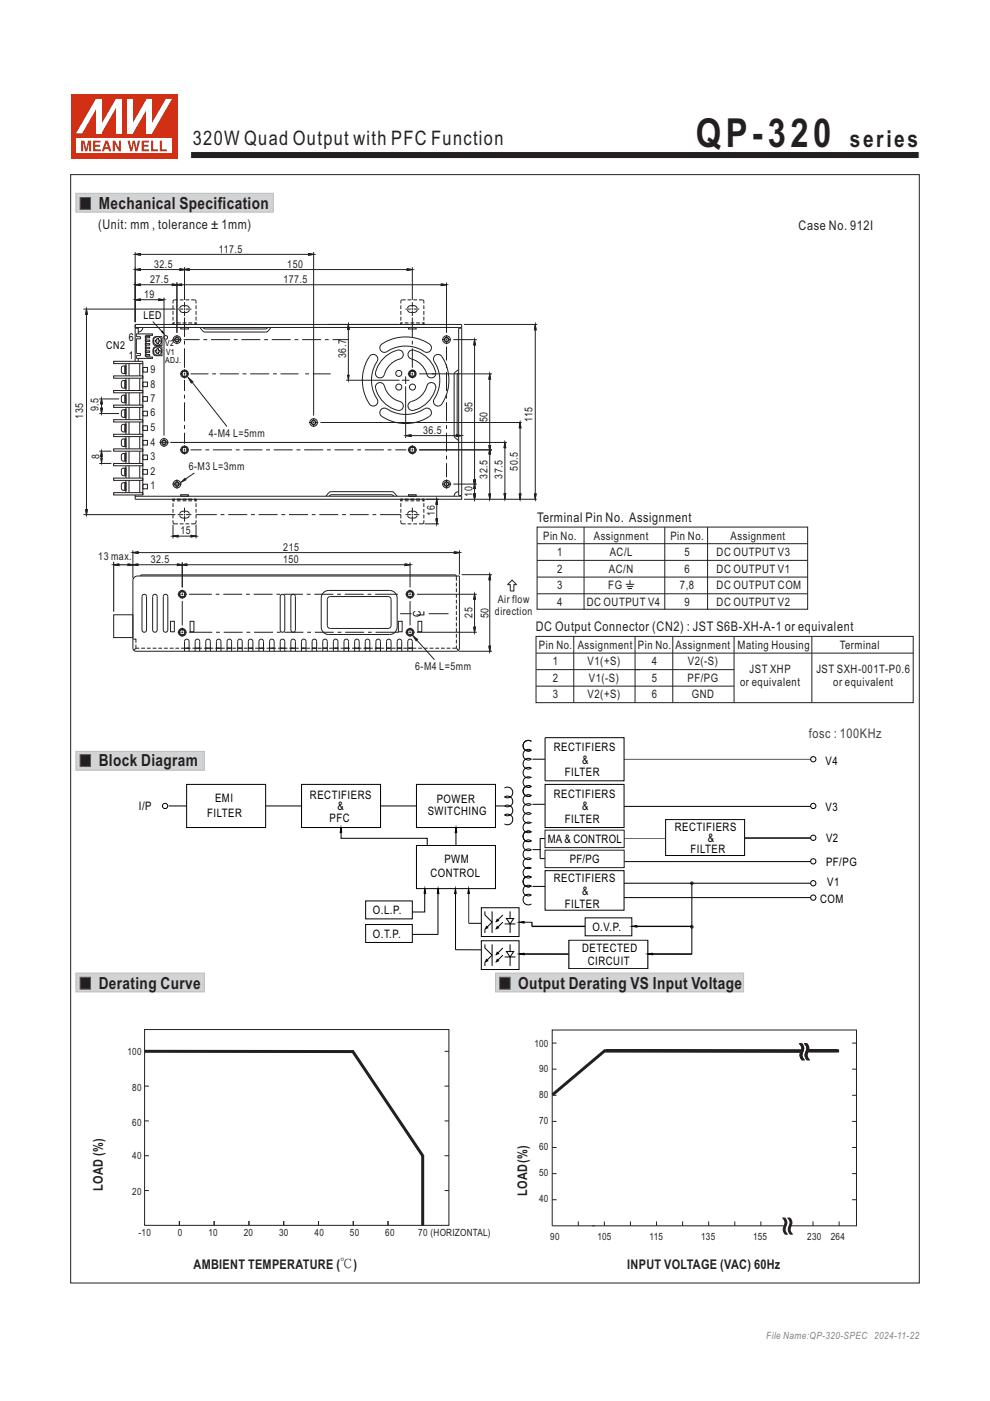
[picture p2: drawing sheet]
<svg xmlns="http://www.w3.org/2000/svg" width="210mm" height="297mm" viewBox="0 0 210 297" stroke-linecap="round" stroke-linejoin="round" font-family="sans-serif">
<g fill="#d1d3d4" stroke="#bbbdc0" stroke-width=".21">
<path d="M16.1 206.3h27.2v4h-27.2z" fill-rule="evenodd"/>
<path d="M105.1 206.3h52.6v4h-52.6z" fill-rule="evenodd"/>
<path d="M16.1 41h41.9v4h-41.9z" fill-rule="evenodd"/>
</g>
<g fill="#231f20" stroke="#58595b" stroke-width=".21">
<path d="M17 41.9h2.2v2.5h-2.2z" fill-rule="evenodd"/>
<path d="M17 207.2h2.2v2.5h-2.2z" fill-rule="evenodd"/>
<path d="M106 207.2h2.2v2.5h-2.2z" fill-rule="evenodd"/>
</g>
<g fill="none" stroke="#231f20" stroke-width=".21">
<path d="M30.7 218.3h64.5v41.5h-64.5zM30.7 237.7h.9M30.7 222.9h.9M30.7 230.3h.9M94.3 237.7h.9M94.3 222.9h.9M94.3 230.3h.9M117.1 221.2h.9M117.1 226.7h.9M117.1 237.8h.9M117.1 232.2h.9M180.7 237.8h1"/>
<path d="M180.7 232.2h1M180.7 221.2h1M180.7 226.7h1M30.7 252.4h.9M30.7 245h.9M38 258.9v.9M45.4 258.9v.9M52.8 258.9v.9M60.2 258.9v.9M67.6 258.9v.9M74.9 258.9v.9M82.3 258.9v.9"/>
<path d="M89.7 258.9v.9M94.3 252.4h.9M94.3 245h.9M117.1 254.4h.9M117.1 248.8h.9M117.1 243.3h.9M122.7 259v.9M128.2 259v.9M133.7 259v.9M139.3 259v.9M144.8 259v.9M150.3 259v.9"/>
<path d="M155.8 259v.9M161.4 259v.9M166.4 259.9h-49.3v-41.5h64.6v41.5h-13.9M172.4 259v.9M178 259v.9M180.7 254.4h1M180.7 248.8h1M180.7 243.3h1"/>
</g>
<path d="M30.7 222.9l44.4 .1M74.8 222.8l14.9 22.3M128.4 222.7l-11.2 9.4M89.7 244.9v14.9" fill="none" stroke="#231f20" stroke-width=".63" stroke-linecap="butt"/>
<path d="M171.1 222.8h6.6zM128.5 222.8h41.8z" fill-rule="evenodd" fill="#231f20"/>
<path d="M128.5 222.8h41.8zM171.1 222.8h6.6z" fill="none" stroke="#231f20" stroke-width=".6"/>
<g fill="#231f20" stroke="#231f20" stroke-width=".21">
<path d="M169.6 221.3h.5a1.55 1.55 0 0 1 .1 2 1.3 1.3 0 0 0 .3 1.4h-.4a1.59 1.59 0 0 1-.1-2 1.25 1.25 0 0 0-.4-1.4z" fill-rule="evenodd"/>
<path d="M170.7 221.3h.4a1.55 1.55 0 0 1 .1 2 1.3 1.3 0 0 0 .4 1.4h-.4a1.59 1.59 0 0 1-.1-2 1.25 1.25 0 0 0-.4-1.4z" fill-rule="evenodd"/>
<path d="M166.1 258.3h.4a1.55 1.55 0 0 1 .1 1.9 1.3 1.3 0 0 0 .4 1.5h-.5a1.59 1.59 0 0 1-.1-2.1 1.25 1.25 0 0 0-.3-1.3z" fill-rule="evenodd"/>
<path d="M167.1 258.3h.5a1.55 1.55 0 0 1 .1 1.9 1.3 1.3 0 0 0 .3 1.5h-.4a1.59 1.59 0 0 1-.1-2.1 1.25 1.25 0 0 0-.4-1.3z" fill-rule="evenodd"/>
<path d="M169.6 221.3h.5a1.55 1.55 0 0 1 .1 2 1.3 1.3 0 0 0 .3 1.4h-.4a1.59 1.59 0 0 1-.1-2 1.25 1.25 0 0 0-.4-1.4z" fill-rule="evenodd"/>
<path d="M170.7 221.3h.4a1.55 1.55 0 0 1 .1 2 1.3 1.3 0 0 0 .4 1.4h-.4a1.59 1.59 0 0 1-.1-2 1.25 1.25 0 0 0-.4-1.4z" fill-rule="evenodd"/>
<path d="M40 80.2l.9 .8-.3 .2z" fill-rule="evenodd"/>
<path d="M39.2 101.4l.2 .3-.9 .5z" fill-rule="evenodd"/>
<path d="M28.2 119.7l1.1-.1v.3z" fill-rule="evenodd"/>
<path d="M37.6 119.6l1.1 .1-1.1 .2z" fill-rule="evenodd"/>
<path d="M38.6 119.7l1-.1v.3z" fill-rule="evenodd"/>
<path d="M85.9 119.6l1 .1-1 .2z" fill-rule="evenodd"/>
<path d="M28.3 117.2l1-.2v.3z" fill-rule="evenodd"/>
<path d="M96.4 117l1 .2-1 .1z" fill-rule="evenodd"/>
<path d="M87.6 134.8l1 .8-.3 .3z" fill-rule="evenodd"/>
<path d="M103.7 137h.4l-.2 1.1z" fill-rule="evenodd"/>
<path d="M103.9 121.9l.2 1h-.4z" fill-rule="evenodd"/>
<path d="M100.7 126l.1 1.1h-.3z" fill-rule="evenodd"/>
<path d="M100.5 133h.3l-.1 1z" fill-rule="evenodd"/>
<path d="M36.7 113.7l1.1-.2v.3z" fill-rule="evenodd"/>
<path d="M40.5 113.5l1.1 .2-1.1 .1z" fill-rule="evenodd"/>
<path d="M92.6 105.9l.2 1h-.3z" fill-rule="evenodd"/>
<path d="M92.5 110h.3l-.2 1.1z" fill-rule="evenodd"/>
<path d="M100.7 102.5l.1 1.1h-.3z" fill-rule="evenodd"/>
<path d="M100.5 101.7h.3l-.1 1.1z" fill-rule="evenodd"/>
<path d="M100.5 104.7h.3l-.1 1.1z" fill-rule="evenodd"/>
<path d="M100.5 101.7h.3l-.1 1.1z" fill-rule="evenodd"/>
<path d="M100.5 104.7h.3l-.1 1.1z" fill-rule="evenodd"/>
<path d="M100.7 72.1l.1 1h-.3z" fill-rule="evenodd"/>
<path d="M103.7 104.7h.3l-.1 1.1z" fill-rule="evenodd"/>
<path d="M106.9 104.7h.4l-.2 1z" fill-rule="evenodd"/>
<path d="M103.9 95.2l.1 1.1h-.3z" fill-rule="evenodd"/>
<path d="M107.1 93.9l.2 1h-.4z" fill-rule="evenodd"/>
<path d="M103.7 94.5h.3l-.1 1z" fill-rule="evenodd"/>
<path d="M103.9 79.3l.1 1.1h-.3z" fill-rule="evenodd"/>
<path d="M110.1 104.7h.4l-.2 1.1z" fill-rule="evenodd"/>
<path d="M110.3 89.7l.2 1h-.4z" fill-rule="evenodd"/>
<path d="M113.4 104.7h.3l-.2 1.1z" fill-rule="evenodd"/>
<path d="M113.5 68.9l.2 1h-.3z" fill-rule="evenodd"/>
<path d="M28.8 60.4l1-.2v.4z" fill-rule="evenodd"/>
<path d="M28.8 63.6l1-.2v.3z" fill-rule="evenodd"/>
<path d="M36.5 60.2l1.1 .2-1.1 .2z" fill-rule="evenodd"/>
<path d="M33.6 63.4l1.1 .2-1.1 .1z" fill-rule="evenodd"/>
<path d="M37.5 60.4l1-.2v.4z" fill-rule="evenodd"/>
<path d="M93.6 60.2l1 .2-1 .2z" fill-rule="evenodd"/>
<path d="M28.8 57.2l1-.2v.3z" fill-rule="evenodd"/>
<path d="M38.2 57l1 .2-1 .1z" fill-rule="evenodd"/>
<path d="M39.1 57.2l1-.2v.3z" fill-rule="evenodd"/>
<path d="M86.3 57l1.1 .2-1.1 .1z" fill-rule="evenodd"/>
<path d="M28.7 53.9l1.1-.1v.3z" fill-rule="evenodd"/>
<path d="M65.4 53.8l1.1 .1-1.1 .2z" fill-rule="evenodd"/>
<path d="M18.2 108h.3l-.2 1.1z" fill-rule="evenodd"/>
<path d="M18.3 65.6l.2 1.1h-.3z" fill-rule="evenodd"/>
<path d="M73.9 68.8l.2 1.1h-.4z" fill-rule="evenodd"/>
<path d="M73.7 79.5h.4l-.2 1.1z" fill-rule="evenodd"/>
<path d="M96.8 92.2l1 .2-1 .1z" fill-rule="evenodd"/>
<path d="M86.2 92.4l1-.2v.3z" fill-rule="evenodd"/>
<path d="M21.4 97.1h.3l-.2 1.1z" fill-rule="evenodd"/>
<path d="M21.5 95.7l.2 1.1h-.3z" fill-rule="evenodd"/>
<path d="M21.5 84.6l.2 1h-.3z" fill-rule="evenodd"/>
<path d="M21.4 86.5h.3l-.2 1.1z" fill-rule="evenodd"/>
</g>
<g fill="none" stroke="#231f20" stroke-width=".21">
<path d="M28.7 53.4v14.9M28.7 53.9l1.1-.1v.3zM28.8 57.2l1-.2v.3zM29.3 53.9h36.9M29.4 57.2h9.1M37.5 59.9v10.7M38.2 57l1 .2-1 .1zM39.1 57.2l1-.2v.3zM39.1 56.7v6.9M39.2 57.2h.1M39.6 57.2h47.4M65.4 53.8l1.1 .1-1.1 .2z"/>
<path d="M66.5 53.4v34.7M86.3 57l1.1 .2-1.1 .1zM87.4 57.2h.1M87.5 56.7v6.9M94.7 59.9v10.7M17.7 65.5h19.5M18.3 66.2v42.5M18.3 65.6l.2 1.1h-.3zM18.3 65.6h.1M24.1 76.6h6.2v.5h-6.2zM24.1 79.7h6.2v.5h-6.2zM25.9 77.7l.8-.1v1.6h-.7l-.2-.3z"/>
<path d="M26.5 77.6v1.6M26.6 77.6v1.6M26.7 77.1v2.6M27.4 77.1v2.6M28.7 69.6h.6M28.8 60.4l1-.2v.4zM28.8 63.6l1-.2v.3zM29.3 60.4h8M29.3 63.5h5.1M29.3 76v.6M29.3 69.4v1.4M29.6 77.1v2.6"/>
<path d="M30.3 69.4l-.3 .7-.7 .3M30.3 77.9h1v1h-1zM30.3 77.1v27.8M30.8 74.4h.9v.3h-.9zM30.8 75.2h.9v.3h-.9zM30.8 72.9h.9v.3h-.9zM30.8 73.6h.9v.3h-.9zM30.8 71.3h.9v.3h-.9zM30.8 72.1h.9v.3h-.9zM31 71.2h-.2v.5h.2v.3h-.2v.5h.2v.3h-.2v.4h.2v.4h-.2v.4h.2v.3h-.2v.5h.2l-.2 .7 .2 .2h1.3v.3h-3.4v-.6h.9v-.4h-.9v-3.2h.9v-.4h-.9v-.6h3.4v.3h-1.3v.1M32.4 68.2l2.2 2.4M32.6 73.7l.5-.2h1.3v1.9h-1.3a.6 .6 0 0 1-.6-.6v-.7z"/>
<path d="M32.6 71.5l.5-.1h1.3v1.9h-1.3a.6 .6 0 0 1-.6-.6v-.7zM32.9 74.3h.4v-.4h.3v.4h.4v.3h-.4v.4h-.3v-.4h-.4zM33.3 71.8h.3v.3h.4v.4h-.4v.3h-.3v-.3h-.4v-.4h.4zM33.6 63.4l1.1 .2-1.1 .1zM34.8 63.1v29.3M36.5 60.2l1.1 .2-1.1 .2zM36.6 72h.6M36.7 68.4v.4h.4h-.4v-.3h.4M36.7 64.7v.8M36.7 65.9v.8M36.7 67.2v.8M37.4 72h.3"/>
<path d="M37.5 60.4l1-.2v.4zM37.5 71v.7M37.5 71.9v.3M37.5 72.3v.7M37.5 68.5h.8M37.7 65.5h1.1M37.7 63.6h-.8l-.2 .7M37.8 72h.7M38 60.4h56.1M38.1 65.7v.1a1.23 1.23 0 0 0 2.1 0v-.1M38.1 65.3a1.23 1.23 0 0 1 2.1 0M38.1 63.6h.8"/>
<path d="M38.2 79.3h.6M38.3 69.4h1.6v.4h-1.6zM38.7 68.5h.8M39 79.3h.3M39 72h3.3M39 65.5h.3M39.1 64.1v1.1M39.1 65.4v.3M39.1 65.9v1.1M39.1 67.3v4.1M39.1 72.2v.8M39.1 73.9v4.1"/>
<path d="M39.1 78.3v.6M39.1 79.1v.3M39.1 79.6v.6M39.3 63.6h.8M39.5 79.3h.6M39.5 65.5h1.1M39.9 68.5h.9M40.4 79.3h3.8M40.5 63.6h.9l.2 .7M41.6 68.4v.4h-.5h.5v-.3h-.5M41.6 64.7v.8M41.6 65.9v.8"/>
<path d="M41.6 67.2v.8M42.4 69.4l.7 .9 .4 .1h12.9l.3-.1 .8-.9M43.1 69.4l.5 .4h12.6l.6-.4M43.1 72h.9M44.8 72h4M45 79.3h.8M46.6 79.3h4.1M49.6 72h.8M51.2 72h4M51.5 79.3h.8M53.1 79.3h4M56 72h.8"/>
<path d="M57.6 72h4.1M57.9 79.3h.8M59.5 79.3h3.8M62.5 72h.8M64.1 72h4M64.7 79.3h.8M66.3 79.3h3.8M68.9 72h.8M70.5 72h3.4M73.9 69.2v10.8M73.9 68.8l.2 1.1h-.4zM78.5 75.4a.97 .97 0 0 1 1.3 0 .97 .97 0 0 1 .2 1.2 7.4 7.4 0 0 0 .1 8.2 .97 .97 0 0 1-.5 1.2 .97 .97 0 0 1-1.2-.3 9.1 9.1 0 0 1 .1-10.3z"/>
<path d="M81.4 75.9l1.6-1.1a2.28 2.28 0 0 1 2-.5 .97 .97 0 0 1 .5 1 .97 .97 0 0 1-.7 .8 4.8 4.8 0 0 0-3.4 3.5 .97 .97 0 0 1-1.2 .5 .97 .97 0 0 1-.5-1.2l.5-1.3zM85 68.4v.4h.4h-.4v-.3h.4M85 64.7v.8M85 65.9v.8M85 67.2v.8M85.8 68.5h.9M86 65.5h1.1M86 79.8v1.6M86 63.6h-.8l-.2 .7M86.4 65.7v.1a1.23 1.23 0 0 0 2.1 0v-.1M86.4 65.3a1.23 1.23 0 0 1 2.1 0M86.5 63.6h.8"/>
<path d="M86.5 79.3h.6M86.7 69.4v.4h1.6v-.4h-59.6M86.7 74.6l.4-.3a2.28 2.28 0 0 1 2 .5 6.5 6.5 0 0 1 3.3 4.4 .97 .97 0 0 1-.8 .9 .97 .97 0 0 1-1.1-.7 4.8 4.8 0 0 0-3.5-3.4 .97 .97 0 0 1-.3-1.4zM87 69.4h.9M87.1 68.5h.8M87.3 79.3h.3M87.3 65.5h.3M87.5 78.3v.6M87.5 79.1v.3M87.5 79.6v.6M87.5 64.1v1.1M87.5 65.4v.3"/>
<path d="M87.5 65.9v1.1M87.5 67.3v4.1M87.5 72.2v.8M87.5 73.9v4.1M87.7 63.6h.8M87.8 65.5h1.1M88.3 69.4h9.6v-.6h-69.2v7.8M88.3 68.5h.8M88.9 63.6h.8l.2 .7M88.9 79.3h15.5M89.9 68.4v.4h-.4h.4v-.3h-.4M89.9 64.7v.8"/>
<path d="M89.9 65.9v.8M89.9 67.2v.8M91.1 72.9a9.1 9.1 0 0 0-10.3 .2 .97 .97 0 0 0 0 1.3 .97 .97 0 0 0 1.3 .2 7.4 7.4 0 0 1 8.1 .1 .97 .97 0 0 0 1.2-.5 .97 .97 0 0 0-.3-1.3M92.1 75.6a.97 .97 0 0 1 1.6 0 9.1 9.1 0 0 1-.2 10.2 .97 .97 0 0 1-1.2 .1 .97 .97 0 0 1-.2-1.3 7.4 7.4 0 0 0-.1-8.2zM93.6 60.2l1 .2-1 .2zM93.7 72h.7M94.5 72h.4M94.6 60.4h.1M94.7 71v.7M94.7 71.9v.3M94.7 72.3v.7M94.7 73.5v2.9"/>
<path d="M94.7 77.2v.9M94.7 78.9v4M94.7 71h.1M95.7 72h-.7M96.2 72h4.9M97.3 79l-.3 .6v12.6l.3 .5M97.3 69.6h.6v35.5h-.6zM97.3 78.3l-.9 .8-.1 .3v12.9l.1 .4 .9 .7M98.4 68.8h15.5M100.7 72.1l.1 1h-.3zM100.7 72.1h.1M100.7 72.5v29.5"/>
<path d="M103.9 79.3l.1 1.1h-.3zM103.9 79.7v15.4M103.9 79.3h.1M113.5 68.9l.2 1h-.3zM113.5 69.5v35.8M113.5 68.9h.1M21.1 95.7h2.5M21.1 98.3h2.5M21.1 87.7h4.2M21.1 84.6h4.2M21.4 86.5h.3l-.2 1.1zM21.5 96.1v1.8"/>
<path d="M21.5 95.7l.2 1.1h-.3zM21.5 84.6l.2 1h-.3zM21.5 85.1v2.2M24.1 98.3h6.2v.5h-6.2zM24.1 89h6.2v.5h-6.2zM24.1 85.9h6.2v.5h-6.2zM24.1 82.8h6.2v.5h-6.2zM24.1 95.2h6.2v.5h-6.2zM24.1 92.1h6.2v.5h-6.2zM24.1 95.7h.1M24.1 98.3h.1M25.7 87.7h.1"/>
<path d="M25.7 84.6h.1M25.9 96.3l.8-.2v1.7l-.7-.1-.2-.2-.1-.9zM25.9 93.2l.8-.1v1.6l-.7-.1-.2-.2zM25.9 90.1l.8-.1v1.6h-.7l-.2-.3-.1-.9zM25.9 87l.8-.1v1.6h-.7l-.2-.3-.1-.9zM25.9 83.9l.8-.1v1.6h-.7l-.2-.3-.1-.9zM25.9 99.4l.8-.2v1.7l-.7-.1-.2-.2-.1-.9zM25.9 80.8l.8-.1v1.6h-.7l-.2-.3-.1-.9zM26.5 96.1v1.7M26.5 90v1.6M26.5 93.1v1.6M26.5 86.9v1.6"/>
<path d="M26.5 83.8v1.6M26.5 99.2v1.7M26.5 80.7v1.6M26.6 96.1v1.7M26.6 90v1.6M26.6 93.1v1.6M26.6 86.9v1.6M26.6 83.8v1.6M26.6 99.2v1.7M26.6 80.7v1.6M26.7 89.5v2.6M26.7 86.4v2.6"/>
<path d="M26.7 83.3v2.6M26.7 98.8v2.6M26.7 80.2v2.6M26.7 92.6v2.6M26.7 95.7v2.6M27.4 89.5v2.6M27.4 86.4v2.6M27.4 83.3v2.6M27.4 98.8v2.6M27.4 80.2v2.6M27.4 92.6v2.6M27.4 95.7v2.6"/>
<path d="M29.6 98.8v2.6M29.6 80.2v2.6M29.6 92.6v2.6M29.6 89.5v2.6M29.6 86.4v2.6M29.6 83.3v2.6M29.6 95.7v2.6M30.3 99.6h1v.9h-1zM30.3 96.5h1v1h-1zM30.3 93.4h1v1h-1zM30.3 90.3h1v1h-1zM30.3 87.2h1v1h-1z"/>
<path d="M30.3 84.1h1v1h-1zM30.3 81h1v1h-1zM33.8 93.8h.7M34.6 93.8h.4M34.8 92.8v.7M34.8 93.6v.4M34.8 94.1v.7M35.1 93.8h.7M36.1 93.8h71.4M38.2 95.4h.6M39 95.4h.3M39.1 94.4v.7"/>
<path d="M39.1 95.2v.3M39.1 95.7v.6M39.1 80.6v2.3M39.1 83.7v.8M39.1 85.3v4M39.1 90.1v.8M39.1 91.8v2.3M39.5 95.4h.6M40 80.2l.9 .8-.3 .2zM40.4 95.4h2.4M40.7 81l7.4 9.4M43.6 95.4h.8"/>
<path d="M45.2 95.4h4M50 95.4h.8M51.6 95.4h4M56.5 95.4h.8M58.1 95.4h4M62.9 95.4h.8M64.5 95.4h4M65.6 89.6h.6M66.4 89.6h.3M66.5 88.6v.7M66.5 89.4v.3M66.5 89.9v.6"/>
<path d="M66.8 89.6h.7M68 89.6h42.6M69.3 95.4h.8M70.9 95.4h4.1M73.4 80.6h11.4M73.9 80.2h.1M75.8 95.4h.8M77.4 95.4h4M80 81.3a1.13 1.13 0 0 1 1.2 0 1.13 1.13 0 0 1 .5 1.1 4.9 4.9 0 0 0 3.4 2.8 .97 .97 0 0 1 .4 1.2 .97 .97 0 0 1-1.2 .6 6.5 6.5 0 0 1-4.7-4.9zM81 86.7a1.49 1.49 0 0 1 1.7 .4 7.4 7.4 0 0 0 7.5-.5 .96 .96 0 0 1 1.2 .5 .96 .96 0 0 1-.3 1.2 9.1 9.1 0 0 1-10.3-.2 .96 .96 0 0 1 .2-1.4zM82.2 95.4h.8M83.8 95.4h2.4"/>
<path d="M85.2 80.6h1.6M86 81.9v10.9M86 81.4h.1M86.2 92.4l1-.2v.3zM86.5 95.4h.6M86.9 92.4h10.4M87.3 95.4h.3M87.5 94.4v.7M87.5 95.2v.3M87.5 95.7v.6M87.8 95.4h.6M88.9 95.4h15.5"/>
<path d="M91 81.3a.97 .97 0 0 1 1.1 0 .97 .97 0 0 1 .3 1 6.5 6.5 0 0 1-4.9 4.7 .97 .97 0 0 1-1-.8 .97 .97 0 0 1 .7-1.1 4.8 4.8 0 0 0 3.4-3.5zM94.7 83.7v.8M94.7 85.3v4M94.7 90.1v.8M94.7 91.8v4M94.7 96.6v.8M94.7 98.2v3M96.8 92.2l1 .2-1 .1zM103.7 94.5h.3l-.1 1zM103.9 95.2l.1 1.1h-.3zM103.9 95.6v9.7M103.9 95.8h.1"/>
<path d="M107.1 94.3h.1M107.1 93.9l.2 1h-.4zM107.1 94.4v10.8M110.3 89.7l.2 1h-.4zM110.3 89.7h.1M110.3 90v15.5M17.7 109.1h19.5M18.2 108h.3l-.2 1.1zM24.1 104.9h.1M24.1 101.4h6.2v.5h-6.2zM24.1 104.5h6.2v.4h-6.2zM25.9 102.5l.8-.2v1.7l-.7-.1-.2-.2-.1-.9z"/>
<path d="M26.5 102.3v1.7M26.6 102.3v1.7M26.7 101.9v2.6M27.4 101.9v2.6M28.2 116.7v5.9M28.2 119.7l1.1-.1v.3zM28.3 117.2l1-.2v.3zM28.6 117.2h68.3M28.7 105.2h69.2v.7h-69.2zM28.7 104.9v.3M28.7 105.9h.1M28.7 119.7h9.7"/>
<path d="M29.2 119.8h.1M29.6 101.9v2.6M30.3 102.7h1v.9h-1zM36.6 102.6h.6M36.7 110.7l.2 .3 .8 .1M36.7 106.7v.8M36.7 107.9v.8M36.7 109.1v.8M36.7 110.3v.4M36.7 111.2v2.9M36.7 110.7h.1M36.7 113.7l1.1-.2v.3z"/>
<path d="M37.1 106.2h-.4v-.3h.4h-.4v.4M37.2 113.7h3.8M37.4 102.6h.3M37.5 101.7v.6M37.5 102.5v.3M37.5 103v.6M37.5 106.2h.8M37.6 119.6l1.1 .1-1.1 .2zM37.7 109.1h1.1M37.8 102.6h.7M38.1 111.1h.8M38.3 105.9h-.8"/>
<path d="M38.3 104.9h1.6v.3h-1.6zM38.6 119.7l1-.1v.3zM38.7 119.3v5.2M38.7 106.2h.8M38.9 119.7h47.5M39 109.1h.3M39.1 109.4v1.2M39.1 107.6v1.2M39.1 108.9v.4M39.3 111.1h.8M39.5 109.1h1.1M39.5 105.9h-.8"/>
<path d="M39.9 106.2h.9M40.2 108.9a1.22 1.22 0 0 0-2.1 0M40.2 109.3a1.22 1.22 0 0 1-2.1 0M40.5 113.5l1.1 .2-1.1 .1zM40.8 105.9h-.9M41.1 106.2h.5v-.3h-.5h.5v.4M41.2 100.3l-2.3 1.6M41.6 113.7h.1M41.6 106.7v.8M41.6 107.9v.8M41.6 111.2v2.9M41.6 110.7h.1"/>
<path d="M41.6 110.3l-.2 .7-.9 .1M46 109.1h-4.4v.8M46.8 109.1h.8M48.4 109.1h4M53.2 109.1h.8M54.8 109.1h4.1M59.7 109.1h.8M61.3 109.1h4M66.1 109.1h.8M67.7 109.1h4.1M69.1 105.2l.8-.8 .3-.2h12.9l.4 .2 .7 .8M69.8 105.2l.6-.3h12.6l.5 .3"/>
<path d="M72.6 109.1h.8M74.2 109.1h4M79 109.1h.8M80.6 109.1h4.4M85 110.3l.2 .7 .8 .1M85 106.7v.8M85 107.9v.8M85 109.1v.8M85.4 106.2h-.4v-.3h.4h-.4v.4M85.8 106.2h.9M85.8 105.9h.9M85.9 119.6l1 .1-1 .2z"/>
<path d="M86 109.1h1.1M86.5 111.1h.8M86.7 104.9h1.6v.3h-1.6zM87 105.2h.9M87 119.3v5.2M87.1 106.2h.8M87.1 105.9h.8M87.3 109.1h.3M87.5 107.6v1.2M87.5 108.9v.4M87.5 109.4v1.2M87.7 111.1h.8"/>
<path d="M87.8 109.1h1.1M88.3 105.9h.8M88.3 106.2h.8M88.5 109.3a1.22 1.22 0 0 1-2.1 0M88.5 108.9a1.22 1.22 0 0 0-2.1 0M89.5 106.2h.4v-.3h-.4h.4v.4M89.6 111.1h.1M89.9 110.3l-.2 .7-.8 .1M89.9 106.7v.8M89.9 107.9v.8M89.9 109.1v.8M89.9 105.9h.1"/>
<path d="M90.1 111.1h3M90.4 105.9h2.7M92.5 110h.3l-.2 1.1zM92.6 105.9l.2 1h-.3zM92.6 106.5v4M93.7 102.6h.7M94.5 102.6h.4M94.7 102.5v.3M94.7 101.7v.6M94.7 103v.6M95 102.6h.7M96.2 102.6h4.9"/>
<path d="M96.4 117l1 .2-1 .1zM97.3 104.2l-.7 .3-.3 .7M97.4 116.7v5.1M97.9 105.9h.1M98.4 105.9h15.4M100.5 101.7h.3l-.1 1.1zM100.5 104.7h.3l-.1 1.1zM100.7 102.5l.1 1.1h-.3zM100.7 103v2.7M103.7 104.7h.3l-.1 1.1zM106.9 104.7h.4l-.2 1zM110.1 104.7h.4l-.2 1.1z"/>
<path d="M113.4 104.7h.3l-.2 1.1zM24.1 130.3h4.1v4.9h-4.1zM28.2 135.5h.6v.8M28.5 122.4l.6-.3h68.3v15.5l-.2 .4-.4 .1-68.2-.1-.3-.2-.1-.4v-14.3zM28.8 136.7v.7l-.4 .5M28.8 137.4h.8M29.8 122.1l.3-.2h66.4l.3 .2v.4M30 137.4h.8M30.1 133.6h.1M30.3 126.1l.5-.1 .3 .5v7.1a.48 .48 0 0 1-.5 .5 .48 .48 0 0 1-.5-.5v-7.1zM31.2 137.4h.8M32.4 133.6h.1"/>
<path d="M32.4 137.4h.8M32.5 126.1l.5-.1 .3 .5v7.1a.48 .48 0 0 1-.4 .5 .48 .48 0 0 1-.5-.5v-7.1zM33.6 137.4h.8M34.6 133.6h.1M34.8 126.1l.5-.1 .3 .5v7.1a.48 .48 0 0 1-.5 .5 .48 .48 0 0 1-.5-.5v-7.1zM34.8 137.4h.8M36 137.4h.8M36.2 131.7h.8v2.3h-.8zM37.2 137.4h.8M37.7 134.1h.6M37.7 126h.6M38.4 137.4h2"/>
<path d="M38.5 134.1h.3M38.5 126h.3M38.7 125v.7M38.7 125.8v.4M38.7 126.3v.7M38.7 133.1v.6M38.7 133.9v.3M38.7 134.4v.6M38.7 127.4v5.2M38.7 125h.1M39 134.1h.6M39 126h.6"/>
<path d="M39.1 137.4v.7M39.3 135.6l.3-.1 .5 .3v1.6h-1v-1.4zM40.1 137.4v.7M40.1 126h4.8M40.1 134.1h4.9M40.3 131.7h.8v2.3h-.8zM40.8 137.4h2M41.4 137.4v.7M41.5 135.6l.4-.1 .4 .3 .1 1.6h-1v-1.4zM42.4 137.4v.7M43.2 137.4h2.1M43.6 137.4v.7"/>
<path d="M43.8 135.6l.3-.1 .5 .3v1.6h-1v-1.4zM44.6 137.4v.7M45.7 137.4h2M45.7 126h.8M45.8 134.1h.8M45.9 137.4v.7M46 135.6l.4-.1 .4 .3 .1 1.6h-1v-1.4zM46.9 137.4v.7M47.4 126h4M47.4 134.1h4.1M48.1 137.4h1v.7M48.2 137.4v.7"/>
<path d="M48.3 135.6l.3-.1 .5 .3v1.6h-.9v-1.4zM49.3 137.4h.8M50.4 138.1v-.7h1v.7M50.6 135.6l.3-.1 .4 .3 .1 1.6h-1v-1.4zM51.7 137.4h.8M52.2 126h.8M52.3 134.1h.8M52.8 135.6l.3-.1 .5 .3v1.6h-.9v-1.4zM53.6 137.4v.7M53.7 137.4h-1v.7M53.8 126h4M53.9 134.1h4"/>
<path d="M54.1 137.4h2M54.9 137.4v.7M55.1 135.6l.3-.1 .5 .3v1.6h-1v-1.4zM55.9 137.4v.7M56.5 137.4h2M57.2 137.4v.7M57.3 135.6l.4-.1 .4 .3v1.6h-.9v-1.4zM58.1 137.4v.7M58.6 126h.8M58.7 134.1h.8M58.9 137.4h2.1M59.4 137.4v.7"/>
<path d="M59.6 135.6l.3-.1 .5 .3v1.6h-1v-1.4zM59.6 126.1l.5-.1 .3 .5v7.1a.49 .49 0 0 1-.5 .4 .49 .49 0 0 1-.5-.4v-7.1zM60.2 126h4.1M60.3 134.1h4.1M60.4 137.4v.7M61.4 137.4h2M61.7 137.4v.7M61.8 126.1l.6-.1 .3 .5v7.1a.49 .49 0 0 1-.5 .4 .49 .49 0 0 1-.5-.4v-7.1zM61.8 135.6l.4-.1 .4 .3 .1 1.6h-1v-1.4zM62.7 137.4v.7M63.8 137.4h1.1v.7M63.9 137.4v.7"/>
<path d="M64.1 135.6l.3-.1 .5 .3v1.6h-1v-1.4zM65 137.4h.8M65.1 126h.8M65.2 134.1h.8M66.2 138.1v-.7h1v.7M66.3 135.6l.4-.1 .4 .3 .1 1.6h-1v-1.4zM66.7 126h4M66.8 134.1h4M67.4 137.4h.8M68.5 138.1v-.7h.9v.7M68.6 135.6l.3-.1 .5 .3v1.6h-.9v-1.4zM68.7 125.5l1-.3h13.3a1.61 1.61 0 0 1 1.2 1.6v6.1l-.3 1a1.6 1.6 0 0 1-1.3 .6h-12.9a1.61 1.61 0 0 1-1.6-1.6v-6.1a1.6 1.6 0 0 1 .6-1.3z"/>
<path d="M69.7 126.6l.4-.1h12.4l.3 .2 .1 .4v5.7l-.2 .3-.4 .1h-12.4l-.4-.2-.1-.4v-5.5zM69.8 137.4h.8M70.8 135.6l.4-.1 .4 .3 .1 1.6h-1v-1.4zM71.5 126h.8M71.6 134.1h.8M71.7 137.4v.7M71.8 137.4h-1.1v.7M72.2 137.4h2.1M73 137.4v.7M73.1 135.6l.3-.1 .5 .3v1.6h-.9v-1.4zM73.1 126h4M73.2 134.1h4"/>
<path d="M73.9 137.4v.7M74.7 137.4h2M75.2 137.4v.7M75.4 135.6l.3-.1 .4 .3 .1 1.6h-1v-1.4zM76.2 137.4v.7M77.1 137.4h2M77.5 137.4v.7M77.6 135.6l.4-.1 .4 .3v1.6h-.9v-1.4zM78 126h.8M78 134.1h.8M78.4 137.4v.7M79.5 137.4h2"/>
<path d="M79.6 126h4.8M79.7 134.1h4.9M79.7 137.4v.7M79.9 135.6l.3-.1 .5 .3v1.6h-1v-1.4zM80.7 137.4v.7M81.9 137.4h1v.7M82 137.4v.7M82.1 135.6l.4-.1 .4 .3v1.6h-.9v-1.4zM83.1 137.4h.8M84.2 138.1v-.7h1v.7M84.4 135.6l.3-.1 .5 .3v1.6h-1v-1.4zM84.5 131.7h.8v2.3h-.8z"/>
<path d="M85.5 137.4h.8M86 134.1h.7M86 126h.7M86.5 138.1v-.7h1v.7M86.6 135.6l.4-.1 .4 .3 .1 1.6h-1v-1.4zM86.7 137.4h1.6M86.8 134.1h.3M86.8 126h.3M87 133.1v.6M87 133.9v.3M87 134.4v.6M87 125v.7"/>
<path d="M87 125.8v.4M87 126.3v.7M87 127.4v5.2M87 125h.1M87.3 134.1h.6M87.3 126h.6M88.1 135.4l4.1 4.5M88.4 134.1h12.7M88.4 126h12.7M88.7 131.7h.8v2.3h-.8zM88.7 137.4h.8M89.9 137.4h.8"/>
<path d="M91.1 137.4h.8M92.3 137.4h.8M93.5 137.4h.8M94.7 137.4h.8M96 137.4h.8M96.8 122.5v.6M96.8 123.5v.8M96.8 124.7v.8M96.8 125.9v.8M96.8 127.2v.8M96.8 128.4v.8M96.8 129.6v.8"/>
<path d="M96.8 130.8v.8M96.8 132v.8M96.8 133.2v.8M96.8 134.4v.8M96.8 135.6v.8M96.8 136.8v.6l.5 .5M96.8 138.1h.1M97.3 138.1h7.1M97.4 122.3h.1M97.9 121.8h6.5M100.5 133h.3l-.1 1zM100.7 126l.1 1.1h-.3z"/>
<path d="M100.7 134h.1M100.7 126.4v7M103.7 137h.4l-.2 1.1zM103.9 121.9l.2 1h-.4zM103.9 122.3v15.1M107.6 124l1-1 1 1h-.6v1.3h-.8v-1.3z"/>
<circle cx="33.4" cy="72.3" r=".9"/>
<circle cx="33.4" cy="74.4" r=".9"/>
<circle cx="35.1" cy="71.5" r=".4"/>
<circle cx="37.5" cy="72" r=".48"/>
<circle cx="37.5" cy="72" r=".4"/>
<circle cx="37.5" cy="72" r=".81"/>
<circle cx="39.1" cy="79.3" r=".56"/>
<circle cx="39.1" cy="79.3" r=".81"/>
<circle cx="39.1" cy="79.3" r=".64"/>
<circle cx="84.6" cy="79.2" r=".64"/>
<circle cx="87.5" cy="79.3" r=".56"/>
<circle cx="87.5" cy="79.3" r=".81"/>
<circle cx="87.5" cy="79.3" r=".64"/>
<circle cx="87.5" cy="79.2" r=".64"/>
<circle cx="94.7" cy="72" r=".48"/>
<circle cx="94.7" cy="72" r=".4"/>
<circle cx="94.7" cy="72" r=".81"/>
<circle cx="34.8" cy="93.8" r=".48"/>
<circle cx="34.8" cy="93.8" r=".81"/>
<circle cx="34.8" cy="93.8" r=".4"/>
<circle cx="39.1" cy="95.4" r=".56"/>
<circle cx="39.1" cy="95.4" r=".81"/>
<circle cx="39.1" cy="95.4" r=".64"/>
<circle cx="66.5" cy="89.6" r=".4"/>
<circle cx="66.5" cy="89.6" r=".81"/>
<circle cx="66.5" cy="89.6" r=".48"/>
<circle cx="84.6" cy="82.1" r=".64"/>
<circle cx="87.5" cy="95.4" r=".65"/>
<circle cx="87.5" cy="95.4" r=".81"/>
<circle cx="87.5" cy="95.4" r=".56"/>
<circle cx="87.5" cy="82.1" r=".64"/>
<circle cx="37.5" cy="102.6" r=".48"/>
<circle cx="37.5" cy="102.6" r=".4"/>
<circle cx="37.5" cy="102.6" r=".81"/>
<circle cx="94.7" cy="102.6" r=".4"/>
<circle cx="94.7" cy="102.6" r=".48"/>
<circle cx="94.7" cy="102.6" r=".81"/>
<circle cx="38.7" cy="134.1" r=".81"/>
<circle cx="38.7" cy="134.1" r=".56"/>
<circle cx="38.7" cy="126" r=".64"/>
<circle cx="38.7" cy="126" r=".81"/>
<circle cx="38.7" cy="126" r=".56"/>
<circle cx="38.7" cy="134.1" r=".64"/>
<circle cx="87" cy="134.1" r=".56"/>
<circle cx="87" cy="126" r=".65"/>
<circle cx="87" cy="126" r=".56"/>
<circle cx="87" cy="134.1" r=".64"/>
<circle cx="87" cy="134.1" r=".81"/>
<circle cx="87" cy="126" r=".81"/>
</g>
<path d="M34.1 70.3l.3-.3 .7 1.2z" fill="#050100"/>
<path d="M84.9 130.1h2.4M90.9 130.1h4.2" fill="none" stroke="#231f20" stroke-width=".21"/>
<g fill="none" stroke="#050100" stroke-width=".21">
<path d="M112.7 157.2a1.14 1.14 0 0 0-1.8 .9 1.14 1.14 0 0 0 1.8 1M112.7 166.8a1.14 1.14 0 0 0-1.8 .9 1.14 1.14 0 0 0 1.8 1M112.7 176.4a1.14 1.14 0 0 0-1.8 .9 1.14 1.14 0 0 0 1.8 1M102.9 193.2v.8l1.5 1.5-1.5 1.5v.8M104.4 193.2v4.6M106.7 194l-1.6 1.5M106.7 195.5l-1.6 1.5M107 195.9h2.3M107.4 194.7h1.5l-.7 1.2zM108.2 193.2v1.5M108.2 195.9v1.9M111.1 195.5h1.7"/>
<path d="M112.7 186a1.14 1.14 0 0 0-1.8 .9 1.14 1.14 0 0 0 1.8 1M112.8 195.5v.9M102.9 200.2v.8l1.5 1.5-1.5 1.5v.8M104.4 200.2v4.6M106.7 201l-1.6 1.5M106.7 202.5l-1.6 1.5M107 202.9h2.3M107.4 201.7h1.5l-.7 1.2zM108.2 200.2v1.5M108.2 202.9v1.9"/>
</g>
<g fill="#050100">
<path d="M105.4 194.7l.5 .5-.8 .3z"/>
<path d="M105.4 201.7l.5 .5-.8 .3z"/>
<path d="M103.1 196.2l.6 .6-.8 .2z"/>
<path d="M103.1 203.2l.6 .6-.8 .2z"/>
<path d="M105.4 196.2l.5 .6-.8 .2z"/>
<path d="M105.4 203.2l.5 .6-.8 .2z"/>
</g>
<g fill="none" stroke="#050100" stroke-width=".21">
<path d="M112.7 157.2a1.14 1.14 0 0 0-1.8 .9 1.14 1.14 0 0 0 1.8 1 1.14 1.14 0 0 0-1.8 .9 1.14 1.14 0 0 0 1.8 1 1.14 1.14 0 0 0-1.8 .9 1.14 1.14 0 0 0 1.8 1 1.14 1.14 0 0 0-1.8 .9 1.14 1.14 0 0 0 1.8 1M115.6 156.4h16.8v9.1h-16.8zM35.8 170.9h3.8M39.6 166.3h16.7v9.2h-16.7zM56.3 170.9h7.7M64 166.3h16.7v9.2h-16.7zM72.4 175.9l-.1 1.8h18.3v1.6M80.7 170.9h7.6M88.3 166.3h16.8v9.2h-16.8zM88.3 179.3h16.8v9.1h-16.8zM96.7 175.8v3.5M105.1 170.9h1.9"/>
<path d="M107 167.1a1.14 1.14 0 0 1 1.8 .9 1.14 1.14 0 0 1-1.8 1 1.14 1.14 0 0 1 1.8 .9 1.14 1.14 0 0 1-1.8 1M107 170.9a1.14 1.14 0 0 1 1.8 .9 1.14 1.14 0 0 1-1.8 1 1.14 1.14 0 0 1 1.8 .9 1.14 1.14 0 0 1-1.8 1M112.7 164.9a1.14 1.14 0 0 0-1.8 .9 1.14 1.14 0 0 0 1.8 1 1.14 1.14 0 0 0-1.8 .9 1.14 1.14 0 0 0 1.8 1 1.14 1.14 0 0 0-1.8 .9 1.14 1.14 0 0 0 1.8 1 1.14 1.14 0 0 0-1.8 .9 1.14 1.14 0 0 0 1.8 1 1.14 1.14 0 0 0-1.8 .9 1.14 1.14 0 0 0 1.8 1M112.7 174.5a1.14 1.14 0 0 0-1.8 .9 1.14 1.14 0 0 0 1.8 1 1.14 1.14 0 0 0-1.8 .9 1.14 1.14 0 0 0 1.8 1 1.14 1.14 0 0 0-1.8 .9 1.14 1.14 0 0 0 1.8 1 1.14 1.14 0 0 0-1.8 .9 1.14 1.14 0 0 0 1.8 1 1.14 1.14 0 0 0-1.8 .9 1.14 1.14 0 0 0 1.8 1M112.9 170.5h2.7M112.9 161h2.7M114.5 177.8h1.1M114.6 177.8v4.2M115.6 166.3h16.8v9.2h-16.8zM132.4 161h39.5M132.4 171h39.5M132.4 177.8h8.8"/>
<path d="M141.2 173.8h16.7v7.6h-16.7zM157.9 177.7h14M77.6 191h9.9v3.8h-9.9zM77.6 196h9.9v3.8h-9.9zM87.5 198.1h5.4M90.1 188.9v4.5h-2.7M92.9 189v9.1M96.6 189v12.4h5.5M99.4 188.9v6.9h2.7M102.1 192.5h8v6.1h-8zM102.1 199.5h8v6.1h-8zM112.7 184.1a1.14 1.14 0 0 0-1.8 .9 1.14 1.14 0 0 0 1.8 1 1.13 1.13 0 0 0-1.8 .9 1.13 1.13 0 0 0 1.8 1 1.14 1.14 0 0 0-1.8 .9 1.14 1.14 0 0 0 1.8 1 1.14 1.14 0 0 0-1.8 .9 1.14 1.14 0 0 0 1.8 1"/>
<path d="M112.9 180.1h1.7M112.9 187.9h2.7M114.5 182h1.1M115.6 184.6h16.8v8.4h-16.8zM120.7 199.4h16.7v6h-16.7zM124.1 194.6h9.9v3.8h-9.9zM132.3 190.3h39.6M132.3 187.3h39.6M132.4 182.7h39.5"/>
<circle cx="35" cy="170.9" r=".57"/>
<circle cx="172.5" cy="177.6" r=".57"/>
<circle cx="172.5" cy="170.9" r=".57"/>
<circle cx="172.5" cy="161" r=".57"/>
<circle cx="172.5" cy="182.6" r=".57"/>
</g>
<g fill="#050100">
<path d="M146.7 187.3l.4-.2v.2z"/>
<path d="M146.7 196.5l.4-.2v.2z"/>
<path d="M146.9 186.9l.2 .2-.4 .2z"/>
<path d="M146.9 196.2l.2 .1-.4 .2z"/>
<path d="M146.7 186.9h.2l-.2 .4z"/>
<path d="M146.7 196.1l.2 .1-.2 .3z"/>
<path d="M146.5 186.9h.2v.4z"/>
<path d="M146.5 196.2l.2-.1v.4z"/>
<path d="M146.4 187.1l.1-.2 .2 .4z"/>
<path d="M146.4 196.3l.1-.1 .2 .3z"/>
<path d="M146.4 187.1l.3 .2h-.3z"/>
<path d="M146.4 196.3l.3 .2h-.3z"/>
<path d="M146.4 187.3h.3l-.3 .2z"/>
<path d="M146.4 196.5h.3l-.3 .2z"/>
<path d="M146.4 187.5l.3-.2-.2 .3z"/>
<path d="M146.4 196.7l.3-.2-.2 .3z"/>
<path d="M146.7 187.3v.3h-.2z"/>
<path d="M146.7 196.5v.4l-.2-.1z"/>
<path d="M146.7 187.3l.2 .3h-.2z"/>
<path d="M146.7 196.5l.2 .3-.2 .1z"/>
<path d="M146.7 187.3l.4 .2-.2 .1z"/>
<path d="M146.7 196.5l.4 .2-.2 .1z"/>
<path d="M146.7 187.3h.4v.2z"/>
<path d="M146.7 196.5h.4v.2z"/>
</g>
<g fill="none" stroke="#050100" stroke-width=".21">
<path d="M112.8 196.4h11.3M134.9 196.4h11.9M146.7 187.3v15M110.7 202.3h9.9M138.2 202.3h8.6"/>
<circle cx="172.5" cy="187.3" r=".57"/>
<circle cx="172.5" cy="190.3" r=".57"/>
</g>
<g fill="#050100">
<path d="M72.3 175.5l.2 1h-.4z"/>
<path d="M96.6 188.4l.2 1.1h-.4z"/>
<path d="M92.9 188.4l.2 1.1h-.4z"/>
<path d="M99.4 188.4l.2 1.1h-.4z"/>
<path d="M90.1 188.4l.2 1.1h-.4z"/>
<path d="M110.1 195.5l1.1-.1v.3z"/>
<path d="M134 196.4l1.1-.2v.4z"/>
<path d="M110.1 202.3l1.1-.2v.3z"/>
<path d="M137.4 202.3l1-.2v.3z"/>
<path d="M96.7 175.5l.2 1h-.4z"/>
</g>
<path d="M72.3 175.5l.2 1h-.4zM96.7 175.5l.2 1h-.4zM90.1 188.4l.2 1.1h-.4zM92.9 188.4l.2 1.1h-.4zM96.6 188.4l.2 1.1h-.4zM99.4 188.4l.2 1.1h-.4zM110.1 195.5l1.1-.1v.3zM134 196.4l1.1-.2v.4zM110.1 202.3l1.1-.2v.3zM137.4 202.3l1-.2v.3z" fill="none" stroke="#050100" stroke-width=".21"/>
<g fill="none" stroke="#231f20" stroke-width=".21">
<path d="M15 37h180v235h-180zM24.1 119.1v10.6M24.2 119.7l1-.1v.3zM27.1 119.6l1.1 .1-1.1 .2zM28 119.7h-3.6M113.9 118.8h57.4M113.9 115.3h57.4M113.9 111.8h57.4v17.4h-57.4zM123.9 111.7v17.5M141 111.8v17.4M150.1 111.8v17.4M113.7 134.9h80v14.1h-80z"/>
<path d="M113.7 138.5h80M113.9 122.4h57.4M113.9 125.9h57.4M121.7 135v13.9M132.7 123.9h1.8M132.9 124.3h1.4M133.2 124.8h.9M133.6 123v.9M134.7 135v14M142.7 135v13.9M155.7 135v14M172.2 135v14"/>
<path d="M113.7 145.5h42M113.7 142h42M115.6 176h16.8v3.7h-16.8zM115.6 180.3h16.8v3.7h-16.8z"/>
</g>
<g fill="#231f20" stroke="#231f20" stroke-width=".21">
<path d="M24.2 119.7l1-.1v.3z" fill-rule="evenodd"/>
<path d="M27.1 119.6l1.1 .1-1.1 .2z" fill-rule="evenodd"/>
</g>
<path d="M40.4 32.1h154.6v1.5h-154.6z" fill-rule="evenodd" fill="#231f20" stroke="#fff" stroke-width=".21"/>
<path d="M16.1 159.3h27.2v4h-27.2z" fill-rule="evenodd" fill="#d1d3d4" stroke="#bbbdc0" stroke-width=".21"/>
<path d="M17 160h2.2v2.5h-2.2z" fill-rule="evenodd" fill="#231f20" stroke="#58595b" stroke-width=".21"/>
<path d="M15 20.1h22.6v13.5h-22.6z" fill="#d13014"/>
<path d="M16.1 29.3h20.4v3.2h-20.4z" fill="#fff"/>
<g fill="#d13014">
<path d="M27.1 29.8h.4l.4 1.7 .2-1.7h.5l.3 1.7 .4-1.7h.4l-.6 2.3h-.4l-.3-1.8-.3 1.8h-.5z" fill-rule="evenodd"/>
<path d="M30.1 29.8h1.5v.4h-1.1v.5h1v.4h-1v.6h1.1v.4h-1.5z" fill-rule="evenodd"/>
<path d="M32.1 29.8h.4v1.9h1v.4h-1.4z" fill-rule="evenodd"/>
<path d="M33.9 29.8h.4v1.9h1.1v.4h-1.5z" fill-rule="evenodd"/>
<path d="M17.2 29.8h.7l.4 1.8 .4-1.8h.6v2.3h-.4v-1.9l-.4 1.9h-.4l-.4-1.9v1.9h-.5z" fill-rule="evenodd"/>
<path d="M19.8 29.8h1.5v.4h-1.1v.5h1v.4h-1v.6h1.2v.4h-1.6z" fill-rule="evenodd"/>
<path d="M22.6 30.3l.3 .9h-.6zM22.4 29.8l-.8 2.3h.5l.1-.5h.8l.1 .5h.5l-.7-2.3z" fill-rule="evenodd"/>
<path d="M23.9 29.8h.5l.8 1.6v-1.6h.4v2.3h-.4l-.9-1.6v1.6h-.4z" fill-rule="evenodd"/>
</g>
<g fill="#fcffff">
<path d="M24.6 20.9h1.2v7.4h-1.2z"/>
<path d="M20.4 20.9h1.1v7.4h-1.1z"/>
<path d="M31.1 20.9h1.2v7.4h-1.2z"/>
<path d="M27.1 20.9h1.1v7.4h-1.1z"/>
</g>
<g fill="#fcffff">
<path d="M24.6 20.9h1.1l-4.2 7.4h-1.1z" fill-rule="evenodd"/>
<path d="M20.4 20.9h1.1v.4l-4.1 7h-1.3z" fill-rule="evenodd"/>
<path d="M35.2 20.9h1.3l-4.2 7.4h-1.2v-.4z" fill-rule="evenodd"/>
<path d="M31.1 20.9h1.2v.3l-4.1 7.1h-1.1v-.4z" fill-rule="evenodd"/>
</g>
<text font-size="8.5" fill="#231f20" x="147.6" y="31.1">QP-320</text>
<text font-size="4.9" fill="#231f20" x="180.2" y="31.1">series</text>
<text font-size="4.2" fill="#231f20" x="40.9" y="30.7">320W Quad Output with PFC Function</text>
<g font-size="3.5" fill="#231f20">
<text x="20.9" y="44.4">Mechanical Specification</text>
<text x="20.9" y="162.5">Block Diagram</text>
<text x="20.9" y="209.7">Derating Curve</text>
<text x="109.9" y="209.7">Output Derating VS Input Voltage</text>
</g>
<g font-size="2.8" fill="#231f20">
<text x="20.8" y="48.5">(Unit: mm , tolerance ± 1mm)</text>
<text x="169.4" y="48.8">Case No. 912I</text>
<text x="113.9" y="110.7">Terminal Pin No. Assignment</text>
<text x="113.7" y="133.9">DC Output Connector (CN2) : JST S6B-XH-A-1 or equivalent</text>
<text x="21.8" y="252.6" transform="rotate(-90 21.8 252.6)">LOAD (%)</text>
<text x="111.8" y="253.5" transform="rotate(-90 111.8 253.5)">LOAD(%)</text>
<text x="41.1" y="269.1">AMBIENT TEMPERATURE (℃)</text>
<text x="133.1" y="269.1">INPUT VOLTAGE (VAC) 60Hz</text>
</g>
<text font-size="2.8" fill="#404041" x="171.6" y="156.6">fosc : 100KHz</text>
<g font-size="2.5" fill="#231f20">
<text x="115.2" y="114.4">Pin No.</text>
<text x="118.2" y="117.9">1</text>
<text x="125.9" y="114.4">Assignment</text>
<text x="129.3" y="117.9">AC/L</text>
<text x="142.2" y="114.4">Pin No.</text>
<text x="145.2" y="117.9">5</text>
<text x="152" y="117.9">DC OUTPUT V3</text>
<text x="154.9" y="114.4">Assignment</text>
<text x="118.2" y="124.9">3</text>
<text x="118.2" y="121.4">2</text>
<text x="129" y="124.9">FG</text>
<text x="129.2" y="121.4">AC/N</text>
<text x="144.2" y="124.9">7,8</text>
<text x="145.2" y="121.4">6</text>
<text x="152" y="121.4">DC OUTPUT V1</text>
<text x="152" y="124.9">DC OUTPUT COM</text>
<text x="118.2" y="128.4">4</text>
<text x="124.4" y="128.4">DC OUTPUT V4</text>
<text x="145.2" y="128.4">9</text>
<text x="152" y="128.4">DC OUTPUT V2</text>
<text x="114.3" y="137.6">Pin No.</text>
<text x="122.5" y="137.6">Assignment</text>
<text x="135.3" y="137.6">Pin No.</text>
<text x="143.3" y="137.6">Assignment</text>
<text x="156.4" y="137.6">Mating Housing</text>
<text x="178.1" y="137.6">Terminal</text>
<text x="117.3" y="141.1">1</text>
<text x="124.6" y="141.1">V1(+S)</text>
<text x="138.3" y="141.1">4</text>
<text x="145.9" y="141.1">V2(-S)</text>
<text x="159" y="142.8">JST XHP</text>
<text x="173.1" y="142.8">JST SXH-001T-P0.6</text>
<text x="117.3" y="144.6">2</text>
<text x="117.3" y="148.1">3</text>
<text x="124.6" y="148.1">V2(+S)</text>
<text x="124.9" y="144.6">V1(-S)</text>
<text x="138.3" y="144.6">5</text>
<text x="138.3" y="148.1">6</text>
<text x="145.8" y="144.6">PF/PG</text>
<text x="146.7" y="148.1">GND</text>
<text x="157" y="145.4">or equivalent</text>
<text x="176.7" y="145.4">or equivalent</text>
</g>
<g font-size="2.5" fill="#050100">
<text x="117.5" y="159.3">RECTIFIERS</text>
<text x="123.5" y="161.9">&amp;</text>
<text x="119.8" y="164.6">FILTER</text>
<text x="175.1" y="162.1">V4</text>
<text x="29.5" y="171.6">I/P</text>
<text x="44" y="173.3">FILTER</text>
<text x="45.6" y="170.1">EMI</text>
<text x="65.8" y="169.3">RECTIFIERS</text>
<text x="71.6" y="171.8">&amp;</text>
<text x="90.7" y="172.8">SWITCHING</text>
<text x="92.6" y="170.2">POWER</text>
<text x="117.5" y="169.2">RECTIFIERS</text>
<text x="123.5" y="171.8">&amp;</text>
<text x="175.1" y="171.9">V3</text>
<text x="69.9" y="174.4">PFC</text>
<text x="116.2" y="178.7">MA &amp; CONTROL</text>
<text x="119.8" y="174.5">FILTER</text>
<text x="143.1" y="176.2">RECTIFIERS</text>
<text x="150.2" y="178.5">&amp;</text>
<text x="175.2" y="178.5">V2</text>
<text x="94.3" y="182.9">PWM</text>
<text x="120.9" y="182.9">PF/PG</text>
<text x="146.5" y="180.8">FILTER</text>
<text x="175.2" y="183.5">PF/PG</text>
<text x="91.3" y="186">CONTROL</text>
<text x="117.5" y="187.1">RECTIFIERS</text>
<text x="123.5" y="189.7">&amp;</text>
<text x="174" y="191.4">COM</text>
<text x="175.5" y="187.9">V1</text>
<text x="79.1" y="193.9">O.L.P.</text>
<text x="119.8" y="192.4">FILTER</text>
<text x="125.6" y="197.5">O.V.P.</text>
<text x="79.1" y="198.9">O.T.P.</text>
<text x="123.5" y="201.9">DETECTED</text>
<text x="124.7" y="204.7">CIRCUIT</text>
</g>
<g font-size="2.3" fill="#231f20">
<text x="46.4" y="53.6">117.5</text>
<text x="32.7" y="56.8">32.5</text>
<text x="60.1" y="59.9">177.5</text>
<text x="60.9" y="56.8">150</text>
<text x="30.5" y="63.2">19</text>
<text x="31.8" y="60">27.5</text>
<text x="73.4" y="76" transform="rotate(-90 73.4 76)">36.7</text>
<text x="31.9" y="82.2">8</text>
<text x="31.9" y="79">9</text>
<text x="17.6" y="88.8" transform="rotate(-90 17.6 88.8)">135</text>
<text x="20.9" y="87.2" transform="rotate(-90 20.9 87.2)">9.5</text>
<text x="31.9" y="88.2">6</text>
<text x="31.9" y="85.2">7</text>
<text x="100.2" y="87.4" transform="rotate(-90 100.2 87.4)">95</text>
<text x="103.4" y="89.5" transform="rotate(-90 103.4 89.5)">50</text>
<text x="112.9" y="89.5" transform="rotate(-90 112.9 89.5)">115</text>
<text x="31.9" y="94.5">4</text>
<text x="31.9" y="91.4">5</text>
<text x="44.3" y="92.7">4-M4 L=5mm</text>
<text x="89.7" y="91.9">36.5</text>
<text x="21.1" y="97.3" transform="rotate(-90 21.1 97.3)">8</text>
<text x="31.9" y="100.7">2</text>
<text x="31.9" y="97.5">3</text>
<text x="40" y="99.7">6-M3 L=3mm</text>
<text x="103.4" y="101.5" transform="rotate(-90 103.4 101.5)">32.5</text>
<text x="106.6" y="101.5" transform="rotate(-90 106.6 101.5)">37.5</text>
<text x="109.9" y="99.8" transform="rotate(-90 109.9 99.8)">50.5</text>
<text x="31.9" y="103.6">1</text>
<text x="100.2" y="105.3" transform="rotate(-90 100.2 105.3)">10</text>
<text x="38.3" y="113.2">15</text>
<text x="92.2" y="109.3" transform="rotate(-90 92.2 109.3)">16</text>
<text x="20.8" y="118.7">13 max.</text>
<text x="32" y="119.4">32.5</text>
<text x="60" y="119.3">150</text>
<text x="60.1" y="116.8">215</text>
<text x="100.2" y="131" transform="rotate(-90 100.2 131)">25</text>
<text x="103.6" y="131" transform="rotate(-90 103.6 131)">50</text>
<text x="105" y="130.4">direction</text>
<text x="105.6" y="127.8">Air flow</text>
<text x="88.1" y="142.1">6-M4 L=5mm</text>
</g>
<g font-size="2.3" fill="#050100">
<text x="30.4" y="67.6">LED</text>
<text x="22.5" y="74">CN2</text>
<text x="27.3" y="72.4">6</text>
<text x="27.3" y="76">1</text>
<text x="89.3" y="130.8" transform="rotate(-90 89.3 130.8)">C</text>
<text x="90" y="130.5" transform="rotate(-90 90 130.5)">L</text>
</g>
<g font-size="2.1" fill="#231f20">
<text x="113.4" y="221.9">100</text>
<text x="27" y="223.8">100</text>
<text x="114.4" y="227.4">90</text>
<text x="28" y="231.3">80</text>
<text x="114.4" y="232.9">80</text>
<text x="28" y="238.8">60</text>
<text x="114.4" y="238.4">70</text>
<text x="28" y="245.8">40</text>
<text x="114.4" y="243.9">60</text>
<text x="114.4" y="249.4">50</text>
<text x="28" y="253.3">20</text>
<text x="114.4" y="254.9">40</text>
<text x="29.4" y="262.1">-10</text>
<text x="37.7" y="262.1">0</text>
<text x="44.2" y="262.1">10</text>
<text x="51.7" y="262.1">20</text>
<text x="59.2" y="262.1">30</text>
<text x="66.7" y="262.1">40</text>
<text x="74.2" y="262.1">50</text>
<text x="81.7" y="262.1">60</text>
<text x="88.7" y="262.1">70 (HORIZONTAL)</text>
<text x="116.7" y="263">90</text>
<text x="126.7" y="263">105</text>
<text x="137.8" y="263">115</text>
<text x="148.7" y="263">135</text>
<text x="159.7" y="263">155</text>
<text x="171.2" y="263">230</text>
<text x="176.2" y="263">264</text>
</g>
<text font-size="2.1" fill="#808285" x="162.5" y="284">File Name:QP-320-SPEC 2024-11-22</text>
<g font-size="1.8" fill="#050100">
<text x="35" y="73.4">V2</text>
<text x="35.1" y="77">ADJ.</text>
<text x="35.2" y="75.2">V1</text>
</g>
</svg>
